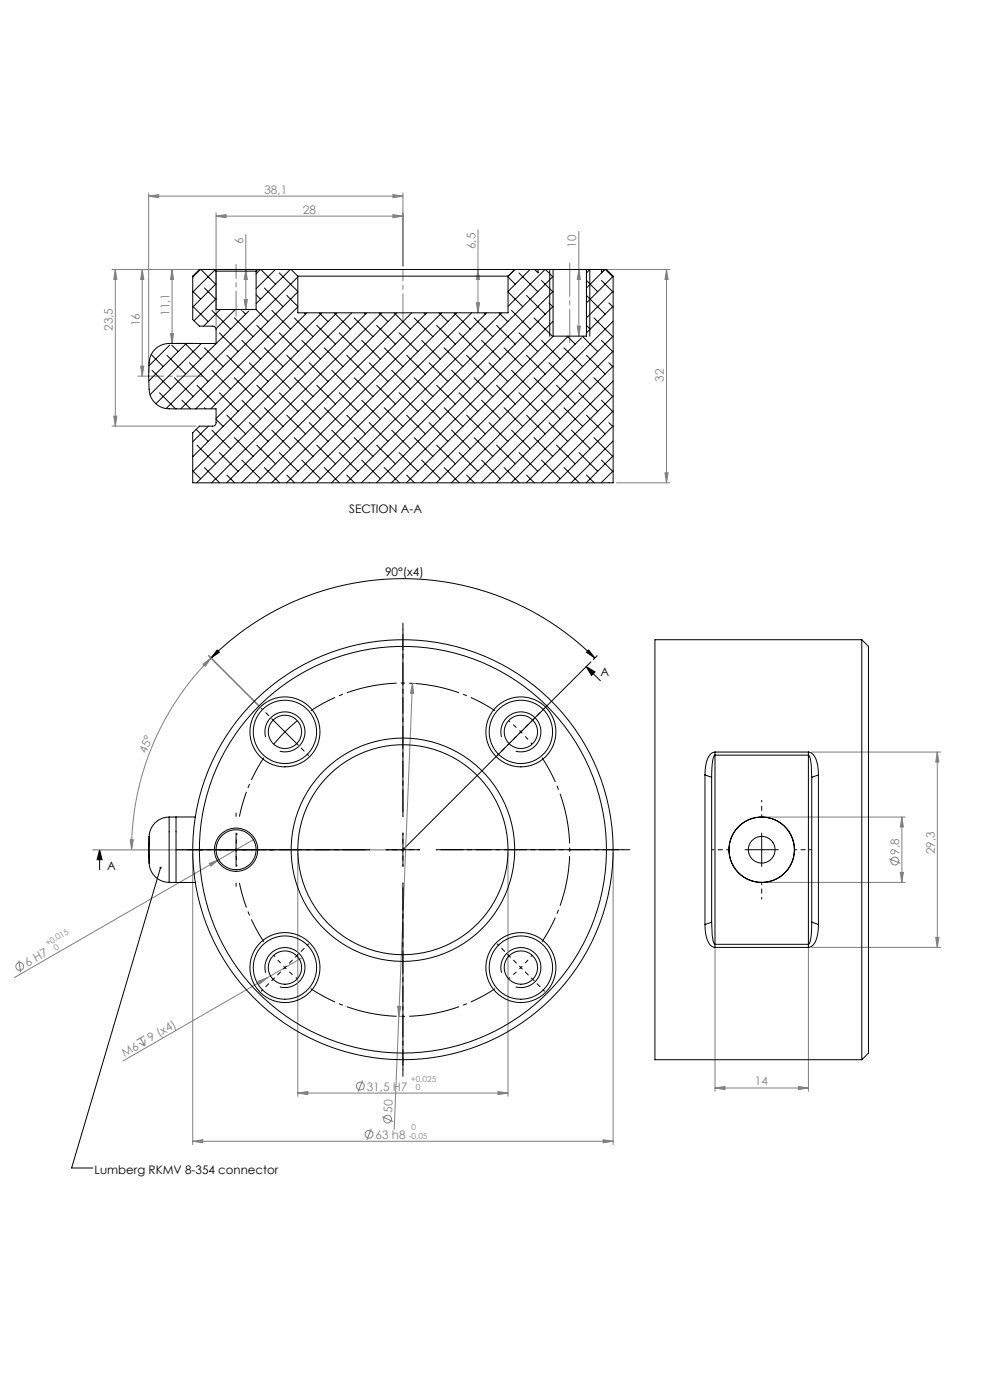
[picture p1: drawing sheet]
<svg xmlns="http://www.w3.org/2000/svg" width="297mm" height="420mm" viewBox="0 0 297 420" stroke-linecap="round" stroke-linejoin="round" font-family="sans-serif">
<g fill="none" stroke="#808080" stroke-width=".3">
<path d="M44.6 58.8l3-.4v.9zM44.6 57.8v54M44.6 58.8h76.2M117.8 58.4l3 .4-3 .5zM120.8 57.8v22M64.8 64.8l3-.4v.9zM64.8 63.8v34M64.8 64.8h56M73.7 70.4v22.4M117.8 64.4l3 .4-3 .5zM143.2 68.9v24.9M173.5 69.4v31.4"/>
<path d="M34.6 80.8l.4 3h-.9zM34.6 80.8v47M42.6 80.8v32M42.6 80.8l.5 3h-.9zM51.6 80.8v22.2M51.6 80.8l.4 3h-.9zM73.2 89.8h.9l-.4 3zM73.7 80.8l.4 3h-.9zM76.3 80.8h-42.7M142.8 90.8h.9l-.5 3zM143.2 80.8l.5 3h-.9zM161.3 80.8h39.5"/>
<path d="M173 97.8h.9l-.4 3zM173.5 80.8l.4 3h-.9zM199.8 80.8l.4 3h-.9zM199.8 80.8v64M42.2 109.8h.9l-.5 3zM50.6 103h7.2M51.1 100h.9l-.4 3zM33.6 127.8h25.2M34.1 124.8h.9l-.4 3zM184.8 144.8h16M199.3 141.8h.9l-.4 3zM60.8 199.3l2.5-1.9-1.8 2.5z"/>
<path d="M62.5 196.7l15.1 15.1M63.3 197.4a81.3 81.3 0 0 0-23.9 57.5M123.6 205l-4.1 99.9M123.6 205l.4 3h-1zM123.8 205h.8M243.3 225.6h38.6M280.9 225.6v58.6M280.9 225.6l.5 3h-1zM39 251.9h1l-.6 3zM57.8 255.9v87.5M62.7 259l2.9-1.1-2.4 1.9zM65.6 257.9l-61.3 35.4"/>
<path d="M75.9 251.9l-10.3 6M89.3 255.9v73M152.3 255.9v73M183.8 255.9v87.5M229.3 245.1h42M266.5 257.6l3.4 1.4M270.3 245.1v19.6M270.3 245.1l.4 3h-.9zM229.3 264.7h42M269.8 261.7h.9l-.4 3zM5.7 288.1l.5 3.6M77.4 294.4l2.8-1.1-2.4 1.9z"/>
<path d="M80.2 293.3l-43.3 25M90.6 287.3l-10.4 6M214.3 284.3v43.1M242.3 284.3v43.1M243.3 284.2h38.6M280.4 281.2h1l-.5 3zM41.7 312.9l1.7 .9M42 311.4l1.4 2.4M43.2 310.8l-2.3 1.3M43.5 311.9l-.1 1.9M119.2 301.9h.9l-.6 3zM119.5 304.9l-1.4 33.9"/>
<path d="M119.7 304.9l.8 .1M89.3 327.9l3-.4v.9zM89.3 327.9h63M108.7 324.1l-1.4 3.4M111.3 338.6l-1.4 3.4M114.5 335l3.3 1.5M149.3 327.5l3 .4-3 .5zM214.3 326.4l3-.5v1zM214.3 326.4h28M239.3 325.9l3 .5-3 .5zM57.8 342.4l3-.5v.9zM57.8 342.4h126"/>
<path d="M180.8 341.9l3 .5-3 .4z"/>
<circle cx="268.2" cy="258.3" r="1.18"/>
<circle cx="5.9" cy="289.9" r="1.18"/>
<circle cx="108" cy="325.8" r="1.18"/>
<circle cx="116.2" cy="335.7" r="1.18"/>
<circle cx="110.6" cy="340.3" r="1.18"/>
</g>
<g fill="none" stroke="#000" stroke-width=".3">
<path d="M164.8 80.8v20M176.8 80.8v20M62.5 196.7l15.1 15.1M63.3 197.4a81.3 81.3 0 0 1 115 0M65.1 195l.6 .7-2.4 1.7zM175.7 200l2.6 1.6-1 1zM175.7 200l4.2 4.2M176.4 195l1.9 2.4-2.5-1.7zM177.1 198.6l-56.3 56.3M179 196.7l-1.2 1.2M81.9 216l7 7.1M89.1 216.2a50 50 0 0 0-7.1 7.1"/>
<path d="M79.6 221.1a6 6 0 0 1 5.3-7.5 6 6 0 0 1 6.5 6.5 6 6 0 0 1-7.6 5.3M150.3 221.1a6 6 0 0 1 5.3-7.5 6 6 0 0 1 6.5 6.5 6 6 0 0 1-7.5 5.3M27.8 254.9h98M29.8 254.9l.8 3h-1.5zM29.8 254.9v6M70.8 249.9v10M120.8 249.9v10M223.3 254.9h10M228.3 249.9v10M48.1 260.3l-26.6 90.1h6.3M79.6 291.8a6 6 0 0 1 5.3-7.5 6 6 0 0 1 6.5 6.5 6 6 0 0 1-7.6 5.3M150.3 291.8a6 6 0 0 1 5.3-7.5 6 6 0 0 1 6.5 6.5 6 6 0 0 1-7.5 5.3"/>
</g>
<path d="M156.1 219.6l-3.7-3.4M156.1 219.6l3.4 3.7M70.8 254.9l.2 5M70.8 254.9l.2-5M85.4 290.3l3.7 3.3M85.4 290.3l-3.4-3.7M156.1 290.3l3.4-3.7M156.1 290.3l-3.7 3.3" fill="none" stroke="#000" stroke-width=".3" stroke-dasharray="15.2 1.3 1.3 1.3" stroke-dashoffset="14.6" stroke-linecap="butt"/>
<path d="M148.4 213.2a50 50 0 0 0-55.3 0M93.1 296.6a50 50 0 0 0 55.3 0M162.4 282.5a50 50 0 0 0 0-55.2" fill="none" stroke="#000" stroke-width=".3" stroke-dasharray="15.2 1.3 1.3 1.3" stroke-dashoffset="6.9" stroke-linecap="butt"/>
<path d="M79.1 227.3a50 50 0 0 0-7.3 17.7M71.8 264.9a50 50 0 0 0 7.3 17.6" fill="none" stroke="#000" stroke-width=".3" stroke-dasharray="15.2 1.3 1.3 1.3" stroke-dashoffset="7.5" stroke-linecap="butt"/>
<path d="M218.3 254.9h-4.8M228.3 244.9v-4.8M238.3 254.9h4.8M228.3 264.9v4.8" fill="none" stroke="#000" stroke-width=".3" stroke-dasharray="15.2 1.3 1.3 1.3" stroke-dashoffset="14.7"/>
<path d="M70.8 94.8v-15.5" fill="none" stroke="#808080" stroke-width=".3" stroke-dasharray="15.2 1.3 1.3 1.3" stroke-dashoffset="7.7"/>
<path d="M170.8 78.8v24" fill="none" stroke="#808080" stroke-width=".3" stroke-dasharray="15.2 1.3 1.3 1.3" stroke-dashoffset="5.1"/>
<path d="M120.8 95.8v-15" fill="none" stroke="#808080" stroke-width=".3" stroke-dasharray="15.2 1.3 1.3 1.3" stroke-dashoffset="7.5"/>
<path d="M60.8 112.8h-19.5" fill="none" stroke="#808080" stroke-width=".3" stroke-dasharray="15.2 1.3 1.3 1.3" stroke-dashoffset="7.4"/>
<path d="M27.8 254.9h93" fill="none" stroke="#c0c0c0" stroke-width=".3"/>
<path d="M110.8 254.9h-58M120.8 244.9v-58M130.8 254.9h58M120.8 264.9v58" fill="none" stroke="#000" stroke-width=".3" stroke-dasharray="15.2 1.3 1.3 1.3" stroke-dashoffset="7.2"/>
<path d="M60.8 254.9h-1M70.8 244.9v-1M80.8 254.9h1M70.8 264.9v1" fill="none" stroke="#000" stroke-width=".3" stroke-dasharray="15.2 1.3 1.3 1.3"/>
<g fill="none" stroke="#000" stroke-width=".3" stroke-dasharray="15.2 1.3 1.3 1.3" stroke-dashoffset="14.6">
<path d="M81.9 216l-3.6-3.5M156.1 219.6l3.5-3.6M156.1 219.6l-3.5 3.5M159.6 216l3.6-3.5M88.9 223.1l3.6 3.5M152.6 223.1l-3.6 3.5M70.8 254.9h-5M70.8 254.9h5M120.8 254.9h5M120.8 254.9v-5M120.8 254.9h-5M120.8 254.9v5"/>
<path d="M81.9 293.8l-3.6 3.5M85.4 290.3l-3.5 3.5M85.4 290.3l3.5-3.6M88.9 286.7l3.6-3.5M152.6 286.7l-3.6-3.5M156.1 290.3l3.5 3.5M156.1 290.3l-3.5-3.6M159.6 293.8l3.6 3.5"/>
</g>
<path d="M110.8 254.9h-56M120.8 244.9v-56M130.8 254.9h56M120.8 264.9v56" fill="none" stroke="#000" stroke-width=".3" stroke-dasharray="15.2 1.3 1.3 1.3" stroke-dashoffset="-1.3"/>
<g fill="#000">
<path d="M176.4 195l1.9 2.4-2.5-1.7zM65.1 195l.6 .7-2.4 1.7z"/>
<path d="M29.8 254.9l.8 3h-1.5zM175.7 200l2.6 1.6-1 1z"/>
</g>
<g fill="#808080">
<path d="M77.4 294.4l2.8-1.1-2.4 1.9z"/>
<path d="M62.7 259l2.9-1.1-2.4 1.9z"/>
<path d="M60.8 199.3l2.5-1.9-1.8 2.5zM39 251.9h1l-.6 3z"/>
<path d="M89.3 327.9l3-.4v.9zM149.3 327.5l3 .4-3 .5zM57.8 342.4l3-.5v.9zM180.8 341.9l3 .5-3 .4z"/>
<path d="M123.6 205l.4 3h-1zM119.2 301.9h.9l-.6 3z"/>
<path d="M34.1 124.8h.9l-.4 3zM34.6 80.8l.4 3h-.9z"/>
<path d="M199.3 141.8h.9l-.4 3zM199.8 80.8l.4 3h-.9zM51.1 100h.9l-.4 3zM51.6 80.8l.4 3h-.9z"/>
<path d="M42.2 109.8h.9l-.5 3zM42.6 80.8l.5 3h-.9z"/>
<path d="M73.7 80.8l.4 3h-.9zM73.2 89.8h.9l-.4 3z"/>
<path d="M143.2 80.8l.5 3h-.9zM142.8 90.8h.9l-.5 3zM173.5 80.8l.4 3h-.9zM173 97.8h.9l-.4 3z"/>
<path d="M270.3 245.1l.4 3h-.9zM269.8 261.7h.9l-.4 3zM280.9 225.6l.5 3h-1zM280.4 281.2h1l-.5 3z"/>
<path d="M44.6 58.8l3-.4v.9zM117.8 58.4l3 .4-3 .5zM64.8 64.8l3-.4v.9zM117.8 64.4l3 .4-3 .5z"/>
<path d="M214.3 326.4l3-.5v1zM239.3 325.9l3 .5-3 .5z"/>
</g>
<path d="M47.9 260.1l.3-.1-.1 .3 .1-.3a.31 .31 0 0 1 .2 .5 .31 .31 0 0 1-.5 .1 .31 .31 0 0 1 0-.5z" fill="#000"/>
<g fill="none" stroke="#000" stroke-width=".3">
<path d="M57.8 82.8v13l2 2h4a1 1 0 0 1 1 1v4.2h-14.1a6 6 0 0 0-6 5.8l-.1 4a12.3 12.3 0 0 0 .7 6.5 6 6 0 0 0 5.4 3.3h14.1v4.2a1 1 0 0 1-1 1h-4l-2 2v15h126v-62M57.8 91.9l4.6 4.6M57.8 87.4l2.3 2.4M57.8 82.9l.1 .1M60.1 80.8l-2.3 2.4M60.2 80.8l4.4 4.5M61.3 86.4l3.5 3.5M63.5 93.1l5.6 5.6M64.3 80.8h13M64.3 80.8h-4.5l-2 2M64.3 80.8l.5 .5M64.4 81l-6.6 6.7"/>
<path d="M64.8 81.3h12M64.8 85.1l-7 7M64.8 89.6l-6.7 6.6M64.8 81.3v11.5h12M65.7 99.9l5.7 5.6M66 92.8l-5 5M70.2 95.4l5.7 5.6M70.5 92.8l-5.8 5.8M72.2 92.8l.2 .3M72.7 93.3l.9 .9M74.5 93.3l-27.8 27.8M75 92.8l-.1 .2"/>
<path d="M76.7 92.8l3.6 3.7M76.8 88.4l1.3 1.4M76.8 81.3v11.5M77 97.6l5.6 5.6M77.3 80.8h10M77.3 80.8l-.5 .5M78 80.8l-1.2 1.3M78.2 80.8l4.4 4.5M79.2 86.4l5.6 5.6M81.5 93.1l5.6 5.6M82.5 80.8l-5.7 5.8M83.7 99.9l5.6 5.6"/>
<path d="M83.7 81.9l5.6 5.5M86 88.6l3.3 3.3M87 80.8l-10.2 10.3M87.3 80.8h67M87.3 80.8l2 2M88.2 95.4l5.6 5.6M89.3 82.8h63M89.3 83.1l-39.5 39.5M89.3 87.6l-35.1 35.1M89.3 92.1l-30.6 30.6M89.3 82.8v11h63v-11M91.2 93.8l.4 .4"/>
<path d="M92 93.8l-28.8 28.8M94.9 97.6l5.6 5.6M95.7 93.8l2.6 2.7M96.5 93.8l-31.7 31.8M100.1 93.8l4.9 4.9M101 93.8l-43.2 43.2M101.7 99.9l5.6 5.6M105.4 93.8l-47.6 47.7M106.2 95.4l5.6 5.6M109.1 93.8l.4 .4M109.9 93.8l-51 51M112.9 97.6l5.6 5.6"/>
<path d="M113.6 93.8l2.7 2.7M114.4 93.8l-51 51M118.1 93.8l4.9 4.9M118.9 93.8l-51 51M119.6 99.9l5.6 5.6M123.4 93.8l-51 51M124.1 95.4l5.6 5.6M127.1 93.8l.4 .4M127.9 93.8l-51 51M130.9 97.6l5.6 5.6M131.6 93.8l2.6 2.7M132.4 93.8l-51 51"/>
<path d="M136.1 93.8l4.9 4.9M136.9 93.8l-51 51M137.6 99.9l5.6 5.6M141.4 93.8l-51 51M142.1 95.4l5.6 5.6M145 93.8l.4 .4M145.9 93.8l-51 51M148.8 97.6l5.6 5.6M149.5 93.8l2.7 2.7M150.3 93.8l-51 51M152.3 87.6l4.4 4.4M152.3 83.1l2.1 2.2"/>
<path d="M153.3 93.1l5.6 5.6M154.3 80.8h6M154.3 80.8l-2 2M154.4 80.8l-2.1 2.2M155.6 99.9l5.6 5.6M155.6 81.9l5.6 5.6M157.8 88.6l5.6 5.6M158.9 80.8l-6.6 6.6M160 95.4l5.7 5.6M160.3 80.8h1M160.3 80.8l1 1v-1M161.3 80.8h4.5"/>
<path d="M162.3 84.1l3.5 3.5M163.3 80.8l-11 11.1M163.5 80.8l2.2 2.2M164.5 90.9l1.3 1.2M165.8 80.8h10M165.8 82.9l-62 61.9M165.8 87.4l-57.5 57.4M165.8 91.9l-53 52.9M165.8 96.4l-48.5 48.4M165.8 80.8v20h10v-20M175.8 97.6l1.1 1.1M175.8 84.1l3.3 3.4"/>
<path d="M175.8 80.8h4.5M175.8 88.6l5.6 5.6M176.8 80.8l-1 1.1M178 95.4l5.6 5.6M180.2 84.1l3.6 3.6M180.3 80.8h1.5l2 2M180.3 80.8v1M181.3 80.8l-5.5 5.6M181.4 80.8l2.2 2.2M182.5 90.9l1.3 1.2M183.8 82.9l-8 8M183.8 87.4l-8 8"/>
<path d="M183.8 91.9l-8 8M183.8 96.4l-48.5 48.4M45.3 106.4l3.6 3.6M45.5 111.1l5.7 5.6M47.8 117.8l4.8 4.8M50 106.6l5.6 5.6M50.8 103.5l-6.1 6.2M51.5 103.5l1.9 2M52.3 113.3l5.6 5.6M52.8 103h.1M55.4 103l4.7 4.7M55.9 103l-11.3 11.3"/>
<path d="M56.8 108.8l5.6 5.7M58.8 103h.1M59 115.6l5.6 5.6M60.3 103l-15.3 15.4M61.3 104.4l5.6 5.6M63.5 111.1l5.6 5.6M64.4 103l.2 .2M65.7 117.8l5.7 5.6M68 106.6l5.6 5.6M70.2 113.3l5.7 5.6M72.5 102.1l5.6 5.6M74.7 108.8l5.6 5.7"/>
<path d="M77 115.6l5.6 5.6M79.2 104.4l5.6 5.6M81.5 111.1l5.6 5.6M83.7 117.8l5.6 5.6M86 106.6l5.6 5.6M88.2 113.3l5.6 5.6M90.4 102.1l5.7 5.6M92.7 108.8l5.6 5.7M94.9 115.6l5.6 5.6M97.2 104.4l5.6 5.6M99.4 111.1l5.6 5.6M101.7 117.8l5.6 5.6"/>
<path d="M103.9 106.6l5.6 5.6M106.2 113.3l5.6 5.6M108.4 102.1l5.6 5.6M110.7 108.8l5.6 5.7M112.9 115.6l5.6 5.6M115.1 104.4l5.7 5.6M117.4 111.1l5.6 5.6M119.6 117.8l5.6 5.6M121.9 106.6l5.6 5.6M124.1 113.3l5.6 5.6M126.4 102.1l5.6 5.6M128.6 108.8l5.6 5.7"/>
<path d="M130.9 115.6l5.6 5.6M133.1 104.4l5.6 5.6M135.3 111.1l5.7 5.6M137.6 117.8l5.6 5.6M139.8 106.6l5.6 5.6M142.1 113.3l5.6 5.6M144.3 102.1l5.6 5.6M146.6 108.8l5.6 5.7M148.8 115.6l5.6 5.6M151.1 104.4l5.6 5.6M153.3 111.1l5.6 5.6M155.6 117.8l5.6 5.6"/>
<path d="M157.8 106.6l5.6 5.6M160 113.3l5.7 5.6M162.3 102.1l5.6 5.6M164.5 108.8l5.6 5.7M165.8 100.8l-44 44M166.8 115.6l5.6 5.6M169 104.4l5.6 5.6M170 100.8l2.4 2.4M170.3 100.8l-44 44M171.3 111.1l5.6 5.6M173.5 117.8l5.6 5.6M174.3 101.3l-43.5 43.5"/>
<path d="M174.7 101l4.4 4.5M174.8 100.8l-.1 .1M175.8 106.6l5.6 5.6M178 113.3l5.6 5.6M180.2 102.1l3.6 3.5M182.5 108.8l1.3 1.3M183.8 100.8l-44 44M183.8 105.3l-39.6 39.5M183.8 109.8l-35.1 35M183.8 114.3l-30.6 30.5M183.8 118.8l-26.1 26M52.8 122.6v.1"/>
<path d="M54.5 120.1l2.6 2.6M57.8 136.8l.1 .1M58.8 122.6v.1M58.8 128.8l3.6 3.6M59 133.5l5.6 5.6M61.3 122.3l.3 .3M62.5 127.8l-4.7 4.8M63.5 129l5.6 5.7M64.8 125.8l2.1 2.1M65.7 135.8l5.7 5.6M68 124.6l5.6 5.6M70.2 131.3l5.7 5.6"/>
<path d="M72.5 138l5.6 5.6M72.5 120.1l5.6 5.6M74.7 126.8l5.6 5.6M77 133.5l5.6 5.6M79.2 122.3l5.6 5.6M81.5 129l5.6 5.7M83.7 135.8l5.6 5.6M86 124.6l5.6 5.6M88.2 131.3l5.6 5.6M90.4 138l5.7 5.6M90.4 120.1l5.7 5.6M92.7 126.8l5.6 5.6"/>
<path d="M94.9 133.5l5.6 5.6M97.2 122.3l5.6 5.6M99.4 129l5.6 5.7M101.7 135.8l5.6 5.6M103.9 124.6l5.6 5.6M106.2 131.3l5.6 5.6M108.4 138l5.6 5.6M108.4 120.1l5.6 5.6M110.7 126.8l5.6 5.6M112.9 133.5l5.6 5.6M115.1 122.3l5.7 5.6M117.4 129l5.6 5.7"/>
<path d="M119.6 135.8l5.6 5.6M121.9 124.6l5.6 5.6M124.1 131.3l5.6 5.6M126.4 138l5.6 5.6M126.4 120.1l5.6 5.6M128.6 126.8l5.6 5.6M130.9 133.5l5.6 5.6M133.1 122.3l5.6 5.6M135.3 129l5.7 5.7M137.6 135.8l5.6 5.6M139.8 124.6l5.6 5.6M142.1 131.3l5.6 5.6"/>
<path d="M144.3 138l5.6 5.6M144.3 120.1l5.6 5.6M146.6 126.8l5.6 5.6M148.8 133.5l5.6 5.6M151.1 122.3l5.6 5.6M153.3 129l5.6 5.7M155.6 135.8l5.6 5.6M157.8 124.6l5.6 5.6M160 131.3l5.7 5.6M162.3 138l5.6 5.6M162.3 120.1l5.6 5.6M164.5 126.8l5.6 5.6"/>
<path d="M166.8 133.5l5.6 5.6M169 122.3l5.6 5.6M171.3 129l5.6 5.7M173.5 135.8l5.6 5.6M175.8 124.6l5.6 5.6M178 131.3l5.6 5.6M180.2 138l3.6 3.5M180.2 120.1l3.6 3.5M182.5 126.8l1.3 1.3M183.8 123.3l-21.6 21.5M183.8 127.8l-17.1 17M183.8 132.3l-12.6 12.5"/>
<path d="M183.8 136.8l-8.1 8M57.8 141.3l2.3 2.3M61.3 140.3l4.5 4.5M68 142.5l2.3 2.3M74.7 144.8h.1M79.2 140.3l4.6 4.5M86 142.5l2.3 2.3M92.7 144.8h.1M97.2 140.3l4.6 4.5M103.9 142.5l2.3 2.3M110.7 144.8h.1M115.1 140.3l4.6 4.5"/>
<path d="M121.9 142.5l2.3 2.3M128.6 144.8h.1M133.1 140.3l4.6 4.5M139.8 142.5l2.4 2.3M146.6 144.8h.1M151.1 140.3l4.5 4.5M157.8 142.5l2.3 2.3M164.5 144.8h.1M169 140.3l4.6 4.5M175.8 142.5l2.3 2.3M182.5 144.8h.1M183.8 141.3l-3.6 3.5"/>
<path d="M258.3 191.9h-62v126h62M258.3 191.9v126M258.3 191.9l2 2v122l-2 2M211.3 232.5v44.9M211.3 232.5l2 .7M213.3 233.2v43.4M213.3 233.2a14.1 14.1 0 0 1 .8-6.6h28.3a3.1 3.1 0 0 1 .7 2.7l.2 3.9M214.3 225.6a3.2 3.2 0 0 0-2.5 2.9l-.5 4M214.3 225.6h28M214.3 225.6v58.6M242.3 225.6a3.2 3.2 0 0 1 2.5 2.9l.5 4M242.3 225.6v58.6"/>
<path d="M243.3 233.2v43.4M245.3 232.5v44.9M245.3 232.5l-2 .7M44.7 258.9a6 6 0 0 0 6 5.8M44.7 250.9v8M50.7 245.1a6 6 0 0 0-6 5.8M50.7 245.1v19.6M50.7 245.1h2.1M58.5 245.1h-5.7v19.6M50.7 264.7h7.8M211.3 277.4a8.3 8.3 0 0 0 2 6.5l1 .3M213.3 276.6l.1 3.9a3.1 3.1 0 0 0 .8 2.8h28.2a5.7 5.7 0 0 0 .8-4l.1-2.7"/>
<path d="M213.3 276.6l-2 .8M243.3 276.6l2 .8M245.3 277.4a7.7 7.7 0 0 1-2 6.5l-1 .3M214.3 284.2h28"/>
<circle cx="85.4" cy="219.6" r="5"/>
<circle cx="85.4" cy="219.6" r="10.5"/>
<circle cx="85.4" cy="219.6" r="9.5"/>
<circle cx="156.1" cy="219.6" r="5"/>
<circle cx="156.1" cy="219.6" r="9.5"/>
<circle cx="156.1" cy="219.6" r="10.5"/>
<circle cx="70.8" cy="254.9" r="6"/>
<circle cx="70.8" cy="254.9" r="6.5"/>
<circle cx="120.8" cy="254.9" r="61"/>
<circle cx="120.8" cy="254.9" r="31.5"/>
<circle cx="120.8" cy="254.9" r="63"/>
<circle cx="120.8" cy="254.9" r="33.5"/>
<circle cx="228.3" cy="254.9" r="4"/>
<circle cx="228.3" cy="254.9" r="9.8"/>
<circle cx="85.4" cy="290.3" r="5"/>
<circle cx="85.4" cy="290.3" r="10.5"/>
<circle cx="85.4" cy="290.3" r="9.5"/>
<circle cx="156.1" cy="290.3" r="5"/>
<circle cx="156.1" cy="290.3" r="9.5"/>
<circle cx="156.1" cy="290.3" r="10.5"/>
</g>
<g font-size="3.5" fill="#808080">
<text x="79.2" y="58.1">38,1</text>
<text x="90.8" y="64.1">28</text>
<text x="72.9" y="73.3" transform="rotate(-90 72.9 73.3)">6</text>
<text x="142.5" y="74.8" transform="rotate(-90 142.5 74.8)">6,5</text>
<text x="172.7" y="74.3" transform="rotate(-90 172.7 74.3)">10</text>
<text x="50.8" y="94.8" transform="rotate(-90 50.8 94.8)">11,1</text>
<text x="33.8" y="99.3" transform="rotate(-90 33.8 99.3)">23,5</text>
<text x="41.9" y="97.8" transform="rotate(-90 41.9 97.8)">16</text>
<text x="199" y="114.5" transform="rotate(-90 199 114.5)">32</text>
<text x="43.8" y="226.1" transform="rotate(-68 43.8 226.1)">45°</text>
<text x="269.5" y="256.4" transform="rotate(-90 269.5 256.4)">9,8</text>
<text x="280.1" y="256.3" transform="rotate(-90 280.1 256.3)">29,3</text>
<text x="8.3" y="290.1" transform="rotate(-30 8.3 290.1)">6 H7</text>
<text x="37.4" y="317.1" transform="rotate(-30 37.4 317.1)">M6</text>
<text x="45.1" y="312.6" transform="rotate(-30 45.1 312.6)">9 (x4)</text>
<text x="109.9" y="327.2">31,5 H7</text>
<text x="226.2" y="325.6">14</text>
<text x="117.6" y="333.8" transform="rotate(-88 117.6 333.8)">50</text>
<text x="112.5" y="341.6">63 h8</text>
</g>
<g font-size="3.5">
<text x="104.7" y="153.9">SECTION A-A</text>
<text x="115.4" y="172.8">90°(x4)</text>
<text x="179.9" y="202.7">A</text>
<text x="32.1" y="261">A</text>
<text x="28.3" y="352.3">Lumberg RKMV 8-354 connector</text>
</g>
<g font-size="2.5" fill="#808080">
<text x="14.2" y="283.8" transform="rotate(-30 14.2 283.8)">+0,015</text>
<text x="16.7" y="285.2" transform="rotate(-30 16.7 285.2)">0</text>
<text x="123.1" y="324.7">+0,025</text>
<text x="124.6" y="327.1">0</text>
<text x="122.5" y="341.6">-0,05</text>
<text x="123.3" y="339.1">0</text>
</g>
</svg>
